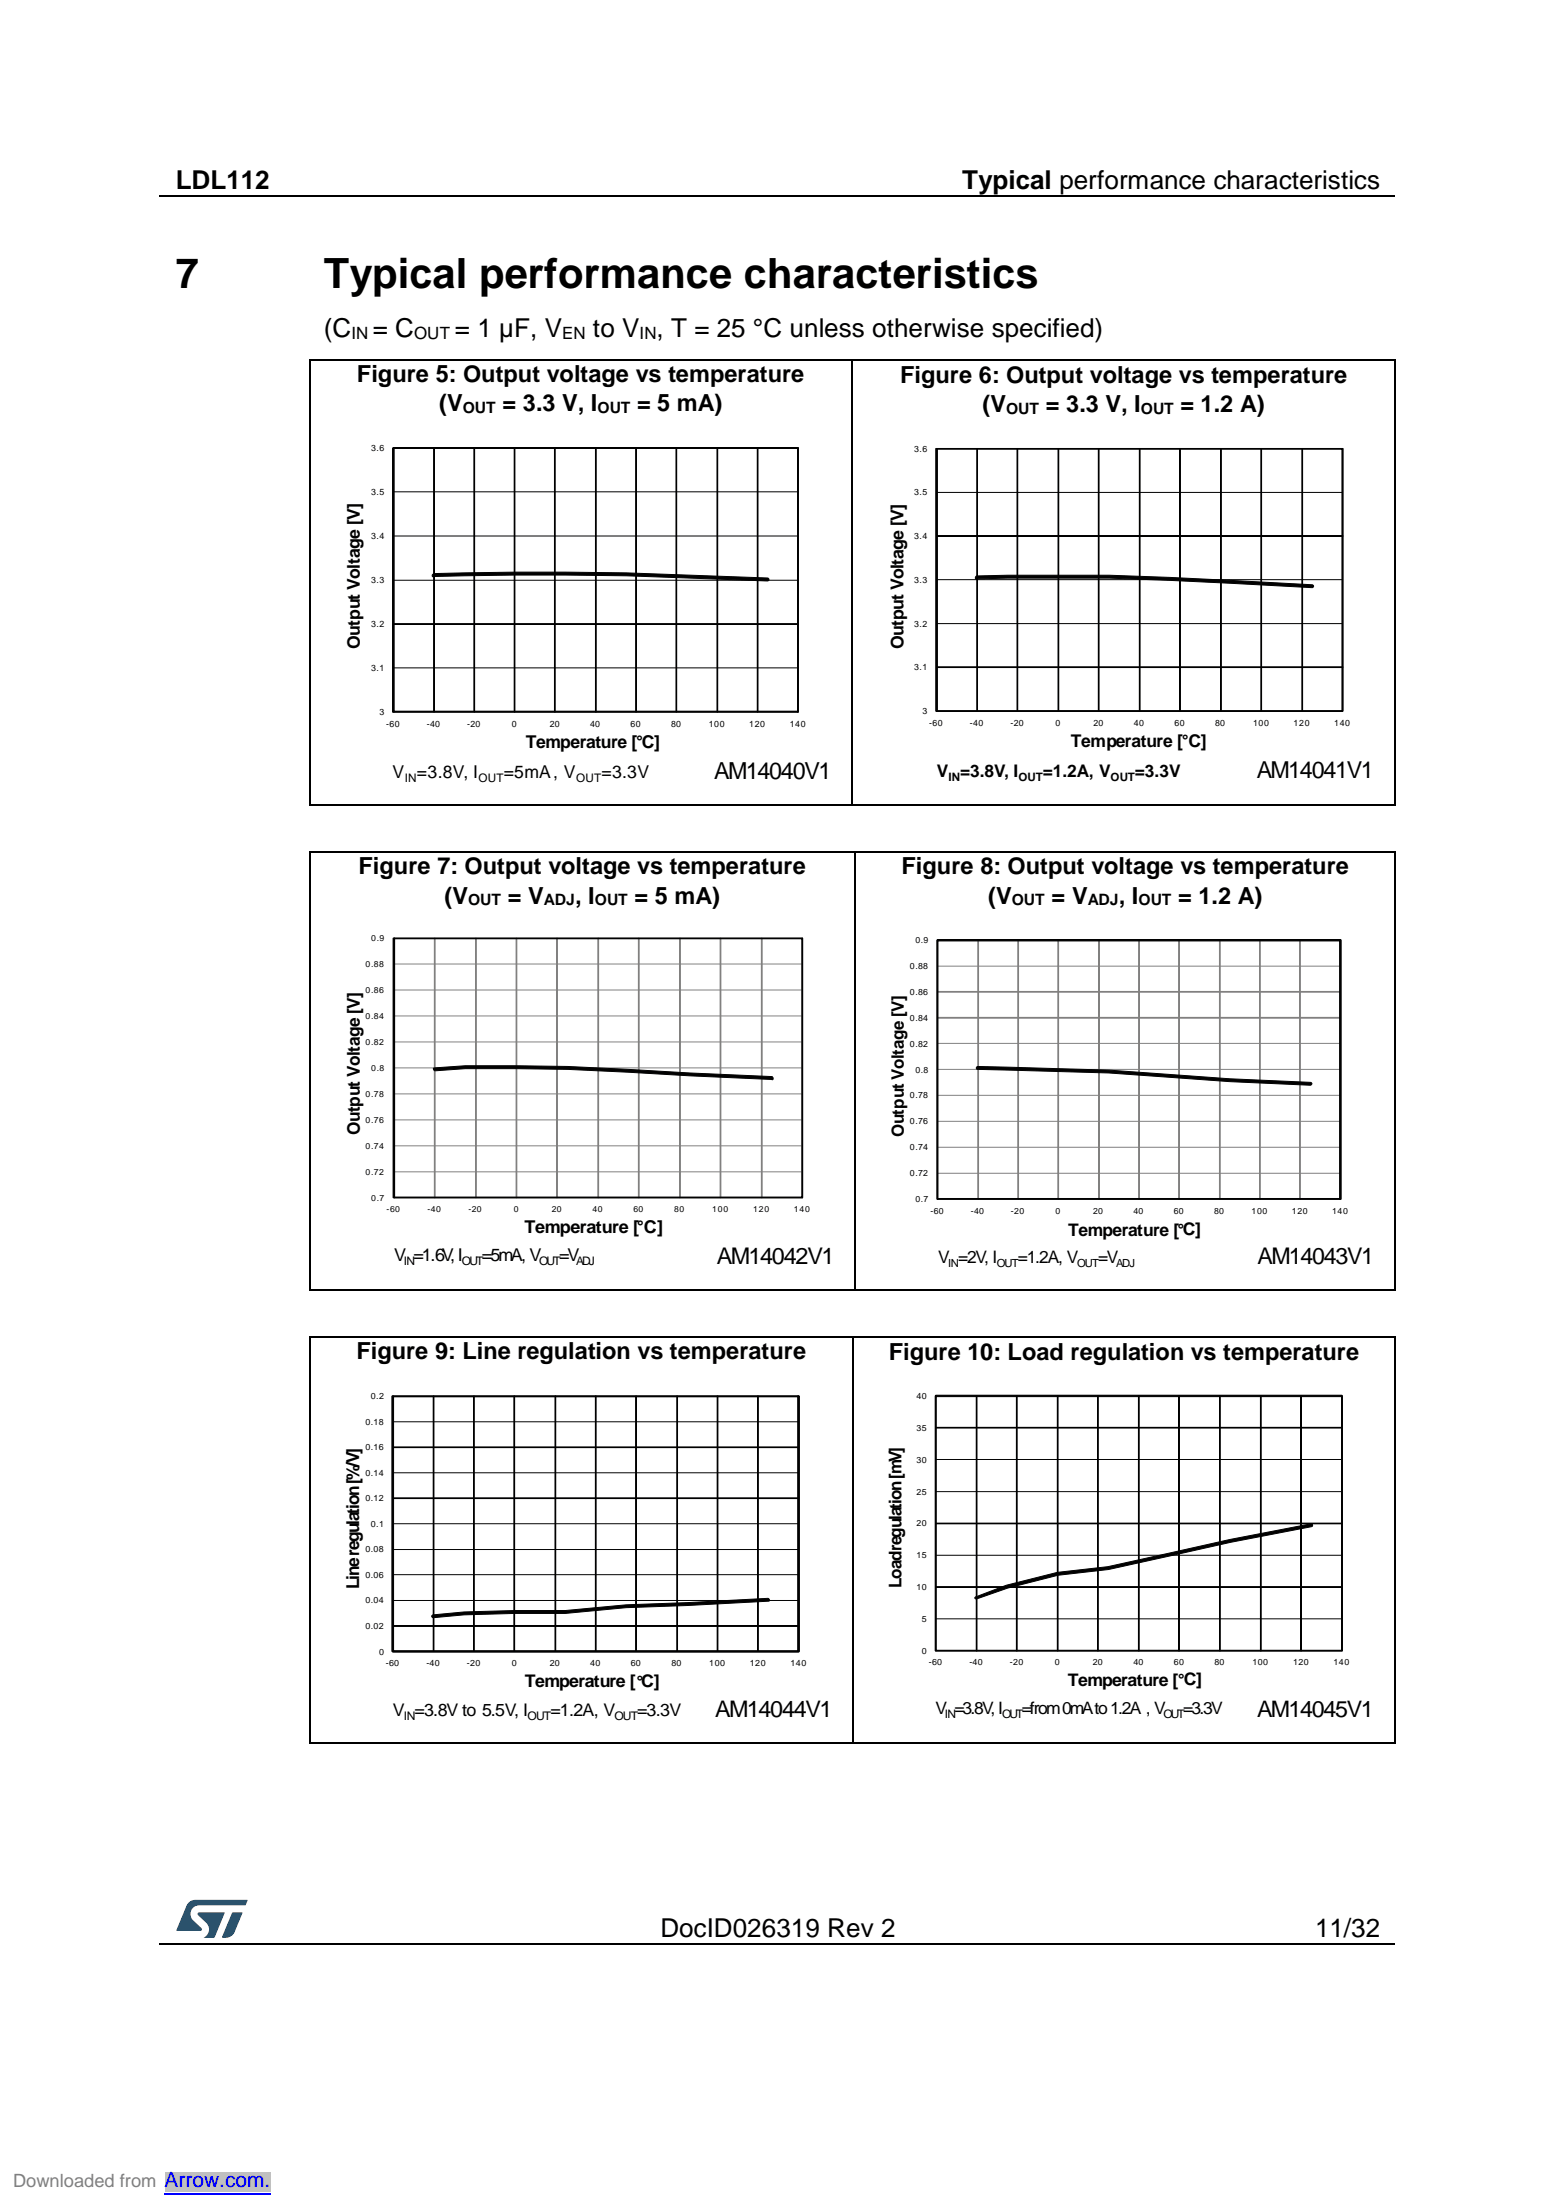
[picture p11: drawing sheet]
<svg xmlns="http://www.w3.org/2000/svg" width="210mm" height="297mm" viewBox="0 0 210 297" stroke-linecap="round" stroke-linejoin="round" font-family="sans-serif">
<path d="M21.5 26.5h166.8M21.5 262.4h166.8" fill="none" stroke="#000" stroke-width=".17"/>
<g fill="#000">
<path d="M104.7 26.4h.2v.1h-.2z" fill-rule="evenodd"/>
<path d="M61.6 262.3h.1v.2h-.1z" fill-rule="evenodd"/>
<path d="M148 262.3h.2v.2h-.2z" fill-rule="evenodd"/>
</g>
<g fill="#005288">
<path d="M25.4 256.9a2.27 2.27 0 0 1 1.8-.4l6.2 .1-.3 .6h-6.2a1.18 1.18 0 0 0-1.1 .8 1.18 1.18 0 0 0 .4 1.3l1 1 .1 .2-.1 .1-3.4 .1z"/>
<path d="M31.4 258.2h1.3v.1l-1 2.5a1.32 1.32 0 0 1-1.7 .7z"/>
<path d="M26.7 258.2h3.6v.1l-1.4 3.3h-1.4a1.27 1.27 0 0 0 .2-2.1l-1-.9v-.2z"/>
</g>
<g fill="#000">
<path d="M41.7 48.5h.2v.1h-.2z" fill-rule="evenodd"/>
<path d="M41.7 48.5h.2v.1h-.2z" fill-rule="evenodd"/>
<path d="M114.9 48.5h.2v.1h-.2z" fill-rule="evenodd"/>
<path d="M188.2 48.5h.1v.1h-.1z" fill-rule="evenodd"/>
<path d="M188.2 48.5h.1v.1h-.1z" fill-rule="evenodd"/>
<path d="M41.7 108.6h.2v.2h-.2z" fill-rule="evenodd"/>
<path d="M41.7 108.6h.2v.2h-.2z" fill-rule="evenodd"/>
<path d="M41.7 115h.2v.1h-.2z" fill-rule="evenodd"/>
<path d="M41.7 115h.2v.1h-.2z" fill-rule="evenodd"/>
<path d="M114.9 108.6h.2v.2h-.2z" fill-rule="evenodd"/>
<path d="M115.3 115h.2v.1h-.2z" fill-rule="evenodd"/>
<path d="M188.2 108.6h.1v.2h-.1z" fill-rule="evenodd"/>
<path d="M188.2 108.6h.1v.2h-.1z" fill-rule="evenodd"/>
<path d="M188.2 115h.1v.1h-.1z" fill-rule="evenodd"/>
<path d="M188.2 115h.1v.1h-.1z" fill-rule="evenodd"/>
<path d="M41.7 174.1h.2v.2h-.2z" fill-rule="evenodd"/>
<path d="M41.7 174.1h.2v.2h-.2z" fill-rule="evenodd"/>
<path d="M115.3 174.1h.2v.2h-.2z" fill-rule="evenodd"/>
<path d="M188.2 174.1h.1v.2h-.1z" fill-rule="evenodd"/>
<path d="M188.2 174.1h.1v.2h-.1z" fill-rule="evenodd"/>
<path d="M41.7 180.4h.2v.2h-.2z" fill-rule="evenodd"/>
<path d="M41.7 180.4h.2v.2h-.2z" fill-rule="evenodd"/>
<path d="M115.1 180.4h.2v.2h-.2z" fill-rule="evenodd"/>
<path d="M188.2 180.4h.1v.2h-.1z" fill-rule="evenodd"/>
<path d="M188.2 180.4h.1v.2h-.1z" fill-rule="evenodd"/>
<path d="M41.7 235.3h.2v.2h-.2z" fill-rule="evenodd"/>
<path d="M41.7 235.3h.2v.2h-.2z" fill-rule="evenodd"/>
<path d="M115.1 235.3h.2v.2h-.2z" fill-rule="evenodd"/>
<path d="M188.2 235.3h.1v.2h-.1z" fill-rule="evenodd"/>
<path d="M188.2 235.3h.1v.2h-.1z" fill-rule="evenodd"/>
</g>
<g fill="none" stroke="#000" stroke-width=".17">
<path d="M41.8 48.7v59.9M41.9 48.6h73M115 48.7v59.9M115.1 48.6h73.1M188.3 48.7v59.9M41.8 115.1v59M41.9 108.7h73M41.9 115h73.4M115.1 108.7h73.1M115.4 115.1v59M115.5 115h72.7M188.3 115.1v59"/>
<path d="M41.9 174.2h73.4M115.5 174.2h72.7M41.8 180.6v54.7M41.9 180.5h73.2M115.2 180.6v54.7M115.3 180.5h72.9M188.3 180.6v54.7M41.9 235.4h73.2M115.3 235.4h72.9"/>
</g>
<g fill="#000" stroke="#000" stroke-width=".13">
<path d="M58.5 60.5h.1v35.6h-.1zM64 60.5h.1v35.6h-.1zM69.4 60.5h.1v35.6h-.1zM74.8 60.5h.1v35.6h-.1zM80.4 60.5h.1v35.6h-.1zM85.8 60.5h.1v35.6h-.1zM91.2 60.5h.1v35.6h-.1zM96.8 60.5h.1v35.6h-.1zM102.2 60.5h.1v35.6h-.1zM107.6 60.5h.1v35.6h-.1z"/>
<path d="M131.8 60.5h.1v35.5h-.1zM137.3 60.5h.1v35.5h-.1zM142.8 60.5h.1v35.5h-.1zM148.2 60.5h.1v35.5h-.1zM153.8 60.5h.1v35.5h-.1zM159.2 60.5h.1v35.5h-.1zM164.7 60.5h.1v35.5h-.1zM170.2 60.5h.1v35.5h-.1zM175.7 60.5h.1v35.5h-.1zM181.2 60.5h.1v35.5h-.1z"/>
<path d="M53.1 90.2h54.6zM53.1 84.2h54.6v.1h-54.6zM53.1 78.3h54.6zM53.1 72.4h54.6zM53.1 66.4h54.6zM53.1 60.4h54.6v.1h-54.6z"/>
<path d="M126.4 90h54.9v.1h-54.9zM126.4 84.2h54.9zM126.4 78.3h54.9zM126.4 72.3h54.9v.1h-54.9zM126.4 66.5h54.9zM126.4 60.5h54.9z"/>
<path d="M58.5 188.5h.1v34.5h-.1zM63.9 188.5h.1v34.5h-.1zM69.4 188.5h.1v34.5h-.1zM74.9 188.5h.1v34.5h-.1zM80.4 188.5h.1v34.5h-.1zM85.8 188.5h.1v34.5h-.1zM91.3 188.5h.1v34.5h-.1zM96.8 188.5h.1v34.5h-.1zM102.2 188.5h.1v34.5h-.1zM107.7 188.5h.1v34.5h-.1z"/>
<path d="M131.8 188.5h.1v34.4h-.1zM137.2 188.5h.1v34.4h-.1zM142.7 188.5h.1v34.4h-.1zM148.1 188.5h.1v34.4h-.1zM153.7 188.5h.1v34.4h-.1zM159.1 188.5h.1v34.4h-.1zM164.6 188.5h.1v34.4h-.1zM170.1 188.5h.1v34.4h-.1zM175.6 188.5v34.4zM181.1 188.5h.1v34.4h-.1z"/>
<path d="M53 219.5h54.8v.1h-54.8zM53 216.1h54.8zM53 212.6h54.8zM53 209.2h54.8zM53 205.7h54.8zM53 202.2h54.8v.1h-54.8zM53 198.8h54.8zM53 195.3h54.8v.1h-54.8zM53 191.9h54.8zM53 188.5h54.8v.1h-54.8z"/>
<path d="M126.3 218.5h54.8zM126.3 214.2h54.8v.1h-54.8zM126.3 210h54.8zM126.3 205.6h54.8v.1h-54.8zM126.3 201.4h54.8zM126.3 197h54.8zM126.3 192.7h54.8v.1h-54.8zM126.3 188.5h54.8z"/>
</g>
<g fill="#010101" stroke="#010101" stroke-width=".13">
<path d="M53 60.5h.1v35.6h-.1z"/>
<path d="M53.1 96h54.6v.1h-54.6z"/>
<path d="M58.4 77.5l.1-.1 11-.2 15 .1 19.1 .7 .2 .2-.2 .2-19.1-.7-8.2-.1h-6.8l-11.1 .3z"/>
<path d="M126.4 60.5h.1v35.5h-.1z"/>
<path d="M126.4 96h54.9z"/>
<path d="M131.7 77.8h.1l4.2-.1h13.7l8.2 .3 19.2 .9 .2 .2-.2 .2-19.2-.9-8.2-.3h-13.7l-4.2 .1-.2-.1z"/>
<path d="M53.2 126.6h.1v35.1h-.1z"/>
<path d="M53.2 161.7h55.1z"/>
<path d="M58.5 144.2l4.3-.3 13.8 .1 27.6 1.3 .1 .1 .1 .2-.1 .2-27.7-1.4-13.8-.1-4.1 .3-.1-.1z"/>
<path d="M126.5 126.9h.1v35h-.1z"/>
<path d="M126.6 161.8h54.3v.1h-54.3z"/>
<path d="M131.8 144l17.9 .5 16.3 1.1 10.9 .5 .2 .2-.1 .2h-.2l-2.9-.1a534 534 0 0 1-21.8-1.4l-2.4-.1-17.7-.5-.2-.1z"/>
<path d="M52.9 188.5h.1v34.5h-.1z"/>
<path d="M53 223h54.8z"/>
<path d="M58.3 218.1l4.3-.5 6.9-.2h6.7a147.3 147.3 0 0 1 15.8-1l11.6-.6h.2l.1 .3-11.1 .7a139.5 139.5 0 0 0-15.8 1h-7.5l-6.9 .2-4.1 .4-.2-.2z"/>
<path d="M126.2 188.5h.1v34.4h-.1z"/>
<path d="M126.3 222.9h54.8z"/>
<path d="M131.6 215.6l4.2-1.6 6.9-1.7 6.8-.8 8.2-1.8a307.2 307.2 0 0 1 17.5-3.6l1.7-.4 .2 .1v.3a384.3 384.3 0 0 0-18.5 3.8l-9 2-6.8 .8-2.2 .5a52.7 52.7 0 0 0-8.7 2.6l-.2 .1-.1-.1z"/>
<path d="M53 60.4h54.7v35.7h-54.7zM53.1 60.5h.1v35.6l-.1-.1h54.6l-.1 .1v-35.6h.1z"/>
<path d="M126.3 60.5h55v35.6l-54.9-.1zM126.4 60.6l.1-.1v35.5h-.1h54.9h-.1v-35.5l.1 .1z"/>
<path d="M53.1 126.6h55.2v35.1h-55.2zM53.2 126.7l.1-.1v35.1l-.1-.1h55.1l-.1 .1v-35.1l.1 .1z"/>
<path d="M126.5 126.9h54.5v35h-54.5zM126.6 126.9v35v-.1h54.3l-.1 .1v-35l.1 .1h-54.3z"/>
<path d="M52.9 188.5h55v34.5h-.1h-54.8h-.1zM53 188.6l.1-.1v34.5l-.1-.1h54.8l-.1 .1v-34.5l.1 .1z"/>
<path d="M126.3 188.4h54.9v34.5h-55zM126.3 188.5v34.4v-.1h23.9h30.9v.1v-34.4v.1h-6.9h-47.9z"/>
</g>
<g fill="#81807f" stroke="#81807f" stroke-width=".13">
<path d="M53.2 158.2h55.1zM53.2 154.7h55.1zM53.2 151.2h55.1zM53.2 147.7h55.1zM53.2 144.2h55.1zM53.2 140.7h55.1zM53.2 137.2h55.1zM53.2 133.7h55.1zM53.2 130.1h55.1zM53.2 126.6h55.1z"/>
<path d="M58.6 126.6h.1v35.1h-.1zM64.2 126.6h.1v35.1h-.1zM69.7 126.6h.1v35.1h-.1zM75.1 126.6h.1v35.1h-.1zM80.7 126.6h.1v35.1h-.1zM86.2 126.6h.1v35.1h-.1zM91.7 126.6h.1v35.1h-.1zM97.2 126.6h.1v35.1h-.1zM102.8 126.6h.1v35.1h-.1zM108.2 126.6h.1v35.1h-.1z"/>
<path d="M126.6 158.4h54.3zM126.6 154.9h54.3zM126.6 151.4h54.3zM126.6 147.9h54.3zM126.6 144.4h54.3zM126.6 140.9h54.3zM126.6 137.4h54.3v.1h-54.3zM126.6 133.8h54.3v.1h-54.3zM126.6 130.4h54.3zM126.6 126.9h54.3z"/>
<path d="M132 126.9h.1v35h-.1zM137.4 126.9h.1v35h-.1zM142.8 126.9h.1v35h-.1zM148.3 126.9h.1v35h-.1zM153.7 126.9h.1v35h-.1zM159.1 126.9h.1v35h-.1zM164.6 126.9h.1v35h-.1zM170 126.9h.1v35h-.1zM175.4 126.9h.1v35h-.1zM180.9 126.9h.1v35h-.1z"/>
</g>
<path d="M0 294.5h70.6" fill="none" stroke="#fff" stroke-width="2.5" stroke-linecap="butt"/>
<path d="M22.2 293.2h14.3v2.6h-14.3z" fill="#c0c0c0"/>
<path d="M22.2 296.2h14.3" fill="none" stroke="#00f" stroke-width=".19"/>
<path d="M0 294.5h70.6" fill="none" stroke="#fff" stroke-width="2.5" stroke-linecap="butt"/>
<path d="M22.2 293.2h14.3v2.6h-14.3z" fill="#c0c0c0"/>
<path d="M22.2 296.2h14.3" fill="none" stroke="#00f" stroke-width=".19"/>
<path d="M0 294.5h70.6" fill="none" stroke="#fff" stroke-width="2.5" stroke-linecap="butt"/>
<path d="M22.2 293.2h14.3v2.6h-14.3z" fill="#c0c0c0"/>
<path d="M22.2 296.2h14.3" fill="none" stroke="#00f" stroke-width=".19"/>
<path d="M0 294.5h70.6" fill="none" stroke="#fff" stroke-width="2.5" stroke-linecap="butt"/>
<path d="M22.2 293.2h14.3v2.6h-14.3z" fill="#c0c0c0"/>
<path d="M22.2 296.2h14.3" fill="none" stroke="#00f" stroke-width=".19"/>
<path d="M0 294.5h70.6" fill="none" stroke="#fff" stroke-width="2.5" stroke-linecap="butt"/>
<path d="M22.2 293.2h14.3v2.6h-14.3z" fill="#c0c0c0"/>
<path d="M22.2 296.2h14.3" fill="none" stroke="#00f" stroke-width=".19"/>
<path d="M0 294.5h70.6" fill="none" stroke="#fff" stroke-width="2.5" stroke-linecap="butt"/>
<path d="M22.2 293.2h14.3v2.6h-14.3z" fill="#c0c0c0"/>
<path d="M22.2 296.2h14.3" fill="none" stroke="#00f" stroke-width=".19"/>
<path d="M0 294.5h70.6" fill="none" stroke="#fff" stroke-width="2.5" stroke-linecap="butt"/>
<path d="M22.2 293.2h14.3v2.6h-14.3z" fill="#c0c0c0"/>
<path d="M22.2 296.2h14.3" fill="none" stroke="#00f" stroke-width=".19"/>
<path d="M0 294.5h70.6" fill="none" stroke="#fff" stroke-width="2.5" stroke-linecap="butt"/>
<path d="M22.2 293.2h14.3v2.6h-14.3z" fill="#c0c0c0"/>
<path d="M22.2 296.2h14.3" fill="none" stroke="#00f" stroke-width=".19"/>
<path d="M0 294.5h70.6" fill="none" stroke="#fff" stroke-width="2.5" stroke-linecap="butt"/>
<path d="M22.2 293.2h14.3v2.6h-14.3z" fill="#c0c0c0"/>
<path d="M22.2 296.2h14.3" fill="none" stroke="#00f" stroke-width=".19"/>
<path d="M0 294.5h70.6" fill="none" stroke="#fff" stroke-width="2.5" stroke-linecap="butt"/>
<path d="M22.2 293.2h14.3v2.6h-14.3z" fill="#c0c0c0"/>
<path d="M22.2 296.2h14.3" fill="none" stroke="#00f" stroke-width=".19"/>
<path d="M0 294.5h70.6" fill="none" stroke="#fff" stroke-width="2.5" stroke-linecap="butt"/>
<path d="M22.2 293.2h14.3v2.6h-14.3z" fill="#c0c0c0"/>
<path d="M22.2 296.2h14.3" fill="none" stroke="#00f" stroke-width=".19"/>
<g font-size="5.6">
<text x="23.7" y="38.9">7</text>
<text x="43.7" y="38.9">Typical performance characteristics</text>
</g>
<g font-size="3.5">
<text x="23.7" y="25.5">LDL112</text>
<text x="129.9" y="25.5">Typical performance characteristics</text>
<text x="43.7" y="45.6">(C</text>
<text x="50.3" y="45.6">= C</text>
<text x="61.4" y="45.6">= 1 µF, V</text>
<text x="80" y="45.6">to V , T = 25 °C unless otherwise specified)</text>
<text x="89.1" y="261.5">DocID026319 Rev 2</text>
<text x="177.5" y="261.5">11/32</text>
</g>
<g font-size="3.2">
<text x="48.2" y="51.5">Figure 5: Output voltage vs temperature</text>
<text x="121.5" y="51.7">Figure 6: Output voltage vs temperature</text>
<text x="59.3" y="55.5">(V</text>
<text x="67.8" y="55.5">= 3.3 V, I</text>
<text x="86" y="55.5">= 5 mA)</text>
<text x="132.6" y="55.7">(V</text>
<text x="141.2" y="55.7">= 3.3 V, I</text>
<text x="159.3" y="55.7">= 1.2 A)</text>
<text x="96.4" y="105.2">AM14040V1</text>
<text x="48.4" y="118">Figure 7: Output voltage vs temperature</text>
<text x="121.7" y="118">Figure 8: Output voltage vs temperature</text>
<text x="60" y="122">(V</text>
<text x="68.6" y="122">= V</text>
<text x="77.6" y="122">, I</text>
<text x="85.7" y="122">= 5 mA)</text>
<text x="133.4" y="122">(V</text>
<text x="141.9" y="122">= V</text>
<text x="151" y="122">, I</text>
<text x="159" y="122">= 1.2 A)</text>
<text x="48.1" y="183.5">Figure 9: Line regulation vs temperature</text>
<text x="120" y="183.6">Figure 10: Load regulation vs temperature</text>
</g>
<g font-size="3.1">
<text x="169.6" y="105">AM14041V1</text>
<text x="96.7" y="170.7">AM14042V1</text>
<text x="169.7" y="170.7">AM14043V1</text>
<text x="96.5" y="231.9">AM14044V1</text>
<text x="169.7" y="231.8">AM14045V1</text>
</g>
<text font-size="2.8" fill="#00f" x="22.2" y="295.2">Arrow.com.</text>
<text font-size="2.5" fill="#808080" x="1.8" y="295.2">Downloaded from</text>
<g font-size="2.4" fill="#010101">
<text x="48.6" y="87.6" transform="rotate(-90 48.6 87.6)">Output Voltage [V]</text>
<text x="122" y="87.6" transform="rotate(-90 122 87.6)">Output Voltage [V]</text>
<text x="71" y="101">Temperature [°C]</text>
<text x="144.5" y="100.9">Temperature [°C]</text>
<text x="53" y="105">V</text>
<text x="56.3" y="105">=3.8V, I</text>
<text x="68" y="105">=5mA, V</text>
<text x="81.2" y="105">=3.3V</text>
<text x="48.6" y="153.2" transform="rotate(-90 48.6 153.2)">Output Voltage [V]</text>
<text x="70.8" y="166.5">Temperature [°C]</text>
<text x="53.2" y="170.2">V =1.6V,I</text>
<text x="65.1" y="170.2">=5mA, V</text>
<text x="75.5" y="170.2">=V</text>
<text x="48.5" y="214.5" transform="rotate(-90 48.5 214.5)">Lineregulation[%/V]</text>
<text x="53" y="231.6">V =3.8V to 5.5V, I</text>
<text x="74.3" y="231.6">=1.2A, V</text>
<text x="86" y="231.6">=3.3V</text>
</g>
<g font-size="2.3">
<text x="47.4" y="45.7">IN</text>
<text x="55.9" y="45.7">OUT</text>
<text x="75.9" y="45.7">EN</text>
<text x="86.3" y="45.7">IN</text>
</g>
<g font-size="2.3" fill="#010101">
<text x="126.4" y="104.9">V =3.8V, I</text>
<text x="140.7" y="104.9">=1.2A, V</text>
<text x="153.2" y="104.9">=3.3V</text>
<text x="122" y="153.5" transform="rotate(-90 122 153.5)">Output Voltage [V]</text>
<text x="144.2" y="166.8">Temperature [°C]</text>
<text x="126.6" y="170.5">V =2V, I</text>
<text x="137.4" y="170.5">=1.2A, V</text>
<text x="148.2" y="170.5">=V</text>
<text x="121.7" y="214.4" transform="rotate(-90 121.7 214.4)">Loadregulation[mV]</text>
<text x="70.8" y="227.8">Temperature [°C]</text>
<text x="144.1" y="227.6">Temperature [°C]</text>
<text x="126.3" y="231.4">V =3.8V,I</text>
<text x="137.9" y="231.4">=from0mAto1.2A , V</text>
<text x="159.7" y="231.4">=3.3V</text>
</g>
<g font-size="2.1">
<text x="62.5" y="55.7">OUT</text>
<text x="80.7" y="55.7">OUT</text>
<text x="135.8" y="55.8">OUT</text>
<text x="154" y="55.8">OUT</text>
<text x="63.2" y="122.2">OUT</text>
<text x="73.4" y="122.2">ADJ</text>
<text x="80.3" y="122.2">OUT</text>
<text x="136.6" y="122.2">OUT</text>
<text x="146.8" y="122.2">ADJ</text>
<text x="153.7" y="122.2">OUT</text>
</g>
<g font-size="1.6" fill="#010101">
<text x="54.6" y="105.6">IN</text>
<text x="64.6" y="105.6">OUT</text>
<text x="77.7" y="105.6">OUT</text>
<text x="128" y="105.4">IN</text>
<text x="137.5" y="105.4">OUT</text>
<text x="149.9" y="105.4">OUT</text>
<text x="54.5" y="170.7">IN</text>
<text x="62.3" y="170.7">OUT</text>
<text x="72.8" y="170.7">OUT</text>
<text x="77.8" y="170.7">ADJ</text>
<text x="54.5" y="232.2">IN</text>
<text x="71.2" y="232.2">OUT</text>
<text x="82.9" y="232.2">OUT</text>
<text x="127.5" y="231.9">IN</text>
<text x="135.2" y="231.9">OUT</text>
<text x="157" y="231.9">OUT</text>
</g>
<g font-size="1.5" fill="#010101">
<text x="128" y="171.1">IN</text>
<text x="134.5" y="171.1">OUT</text>
<text x="145.4" y="171.1">OUT</text>
<text x="150.6" y="171.1">ADJ</text>
</g>
<g font-size="1.2" fill="#010101">
<text x="50.1" y="60.9">3.6</text>
<text x="123.4" y="61">3.6</text>
<text x="50.1" y="66.8">3.5</text>
<text x="123.4" y="66.9">3.5</text>
<text x="50.1" y="72.8">3.4</text>
<text x="123.4" y="72.8">3.4</text>
<text x="50.1" y="78.7">3.3</text>
<text x="123.4" y="78.7">3.3</text>
<text x="50.1" y="84.7">3.2</text>
<text x="123.4" y="84.6">3.2</text>
<text x="50.1" y="90.6">3.1</text>
<text x="123.4" y="90.5">3.1</text>
<text x="51.2" y="96.5">3</text>
<text x="52.1" y="98.1">-60</text>
<text x="57.6" y="98.1">-40</text>
<text x="63.1" y="98.1">-20</text>
<text x="69.1" y="98.1">0</text>
<text x="74.2" y="98.1">20</text>
<text x="79.7" y="98.1">40</text>
<text x="85.1" y="98.1">60</text>
<text x="90.6" y="98.1">80</text>
<text x="95.7" y="98.1">100</text>
<text x="101.1" y="98.1">120</text>
<text x="106.6" y="98.1">140</text>
<text x="124.5" y="96.4">3</text>
<text x="125.4" y="98">-60</text>
<text x="130.9" y="98">-40</text>
<text x="136.4" y="98">-20</text>
<text x="142.5" y="98">0</text>
<text x="147.6" y="98">20</text>
<text x="153.1" y="98">40</text>
<text x="158.5" y="98">60</text>
<text x="164" y="98">80</text>
<text x="169.1" y="98">100</text>
<text x="174.6" y="98">120</text>
<text x="180.1" y="98">140</text>
<text x="122.8" y="130.8">0.88</text>
<text x="123.5" y="127.3">0.9</text>
<text x="122.8" y="137.8">0.84</text>
<text x="122.8" y="134.3">0.86</text>
<text x="122.8" y="141.3">0.82</text>
<text x="122.8" y="148.3">0.78</text>
<text x="123.5" y="144.8">0.8</text>
<text x="122.8" y="155.3">0.74</text>
<text x="122.8" y="151.8">0.76</text>
<text x="122.8" y="158.8">0.72</text>
<text x="123.5" y="162.3">0.7</text>
<text x="125.6" y="163.9">-60</text>
<text x="131" y="163.9">-40</text>
<text x="136.5" y="163.9">-20</text>
<text x="142.5" y="163.9">0</text>
<text x="147.6" y="163.9">20</text>
<text x="153" y="163.9">40</text>
<text x="158.4" y="163.9">60</text>
<text x="163.9" y="163.9">80</text>
<text x="168.9" y="163.9">100</text>
<text x="174.4" y="163.9">120</text>
<text x="179.8" y="163.9">140</text>
<text x="50.1" y="188.9">0.2</text>
<text x="123.7" y="188.9">40</text>
<text x="49.3" y="195.8">0.16</text>
<text x="49.3" y="192.4">0.18</text>
<text x="123.7" y="197.5">30</text>
<text x="123.7" y="193.2">35</text>
<text x="49.3" y="202.7">0.12</text>
<text x="49.3" y="199.3">0.14</text>
<text x="123.7" y="201.8">25</text>
<text x="49.3" y="209.6">0.08</text>
<text x="50.1" y="206.1">0.1</text>
<text x="123.7" y="206.1">20</text>
<text x="49.3" y="213">0.06</text>
<text x="123.7" y="214.7">10</text>
<text x="123.7" y="210.4">15</text>
<text x="49.3" y="219.9">0.02</text>
<text x="49.3" y="216.5">0.04</text>
<text x="124.4" y="219">5</text>
<text x="51.2" y="223.4">0</text>
<text x="52.1" y="224.9">-60</text>
<text x="57.6" y="224.9">-40</text>
<text x="63" y="224.9">-20</text>
<text x="69.1" y="224.9">0</text>
<text x="74.2" y="224.9">20</text>
<text x="79.7" y="224.9">40</text>
<text x="85.1" y="224.9">60</text>
<text x="90.6" y="224.9">80</text>
<text x="95.7" y="224.9">100</text>
<text x="101.2" y="224.9">120</text>
<text x="106.7" y="224.9">140</text>
<text x="124.4" y="223.3">0</text>
<text x="125.4" y="224.8">-60</text>
<text x="130.8" y="224.8">-40</text>
<text x="136.3" y="224.8">-20</text>
<text x="142.4" y="224.8">0</text>
<text x="147.5" y="224.8">20</text>
<text x="153" y="224.8">40</text>
<text x="158.4" y="224.8">60</text>
<text x="163.9" y="224.8">80</text>
<text x="169" y="224.8">100</text>
<text x="174.5" y="224.8">120</text>
<text x="180" y="224.8">140</text>
</g>
<g font-size="1.1" fill="#010101">
<text x="49.3" y="130.6">0.88</text>
<text x="50.1" y="127.1">0.9</text>
<text x="49.3" y="137.6">0.84</text>
<text x="49.3" y="134.1">0.86</text>
<text x="49.3" y="141.1">0.82</text>
<text x="49.3" y="148.1">0.78</text>
<text x="50.1" y="144.6">0.8</text>
<text x="49.3" y="155.1">0.74</text>
<text x="49.3" y="151.6">0.76</text>
<text x="49.3" y="158.6">0.72</text>
<text x="50.1" y="162.1">0.7</text>
<text x="52.2" y="163.7">-60</text>
<text x="57.7" y="163.7">-40</text>
<text x="63.2" y="163.7">-20</text>
<text x="69.3" y="163.7">0</text>
<text x="74.5" y="163.7">20</text>
<text x="80" y="163.7">40</text>
<text x="85.5" y="163.7">60</text>
<text x="91" y="163.7">80</text>
<text x="96.1" y="163.7">100</text>
<text x="101.7" y="163.7">120</text>
<text x="107.2" y="163.7">140</text>
</g>
</svg>
